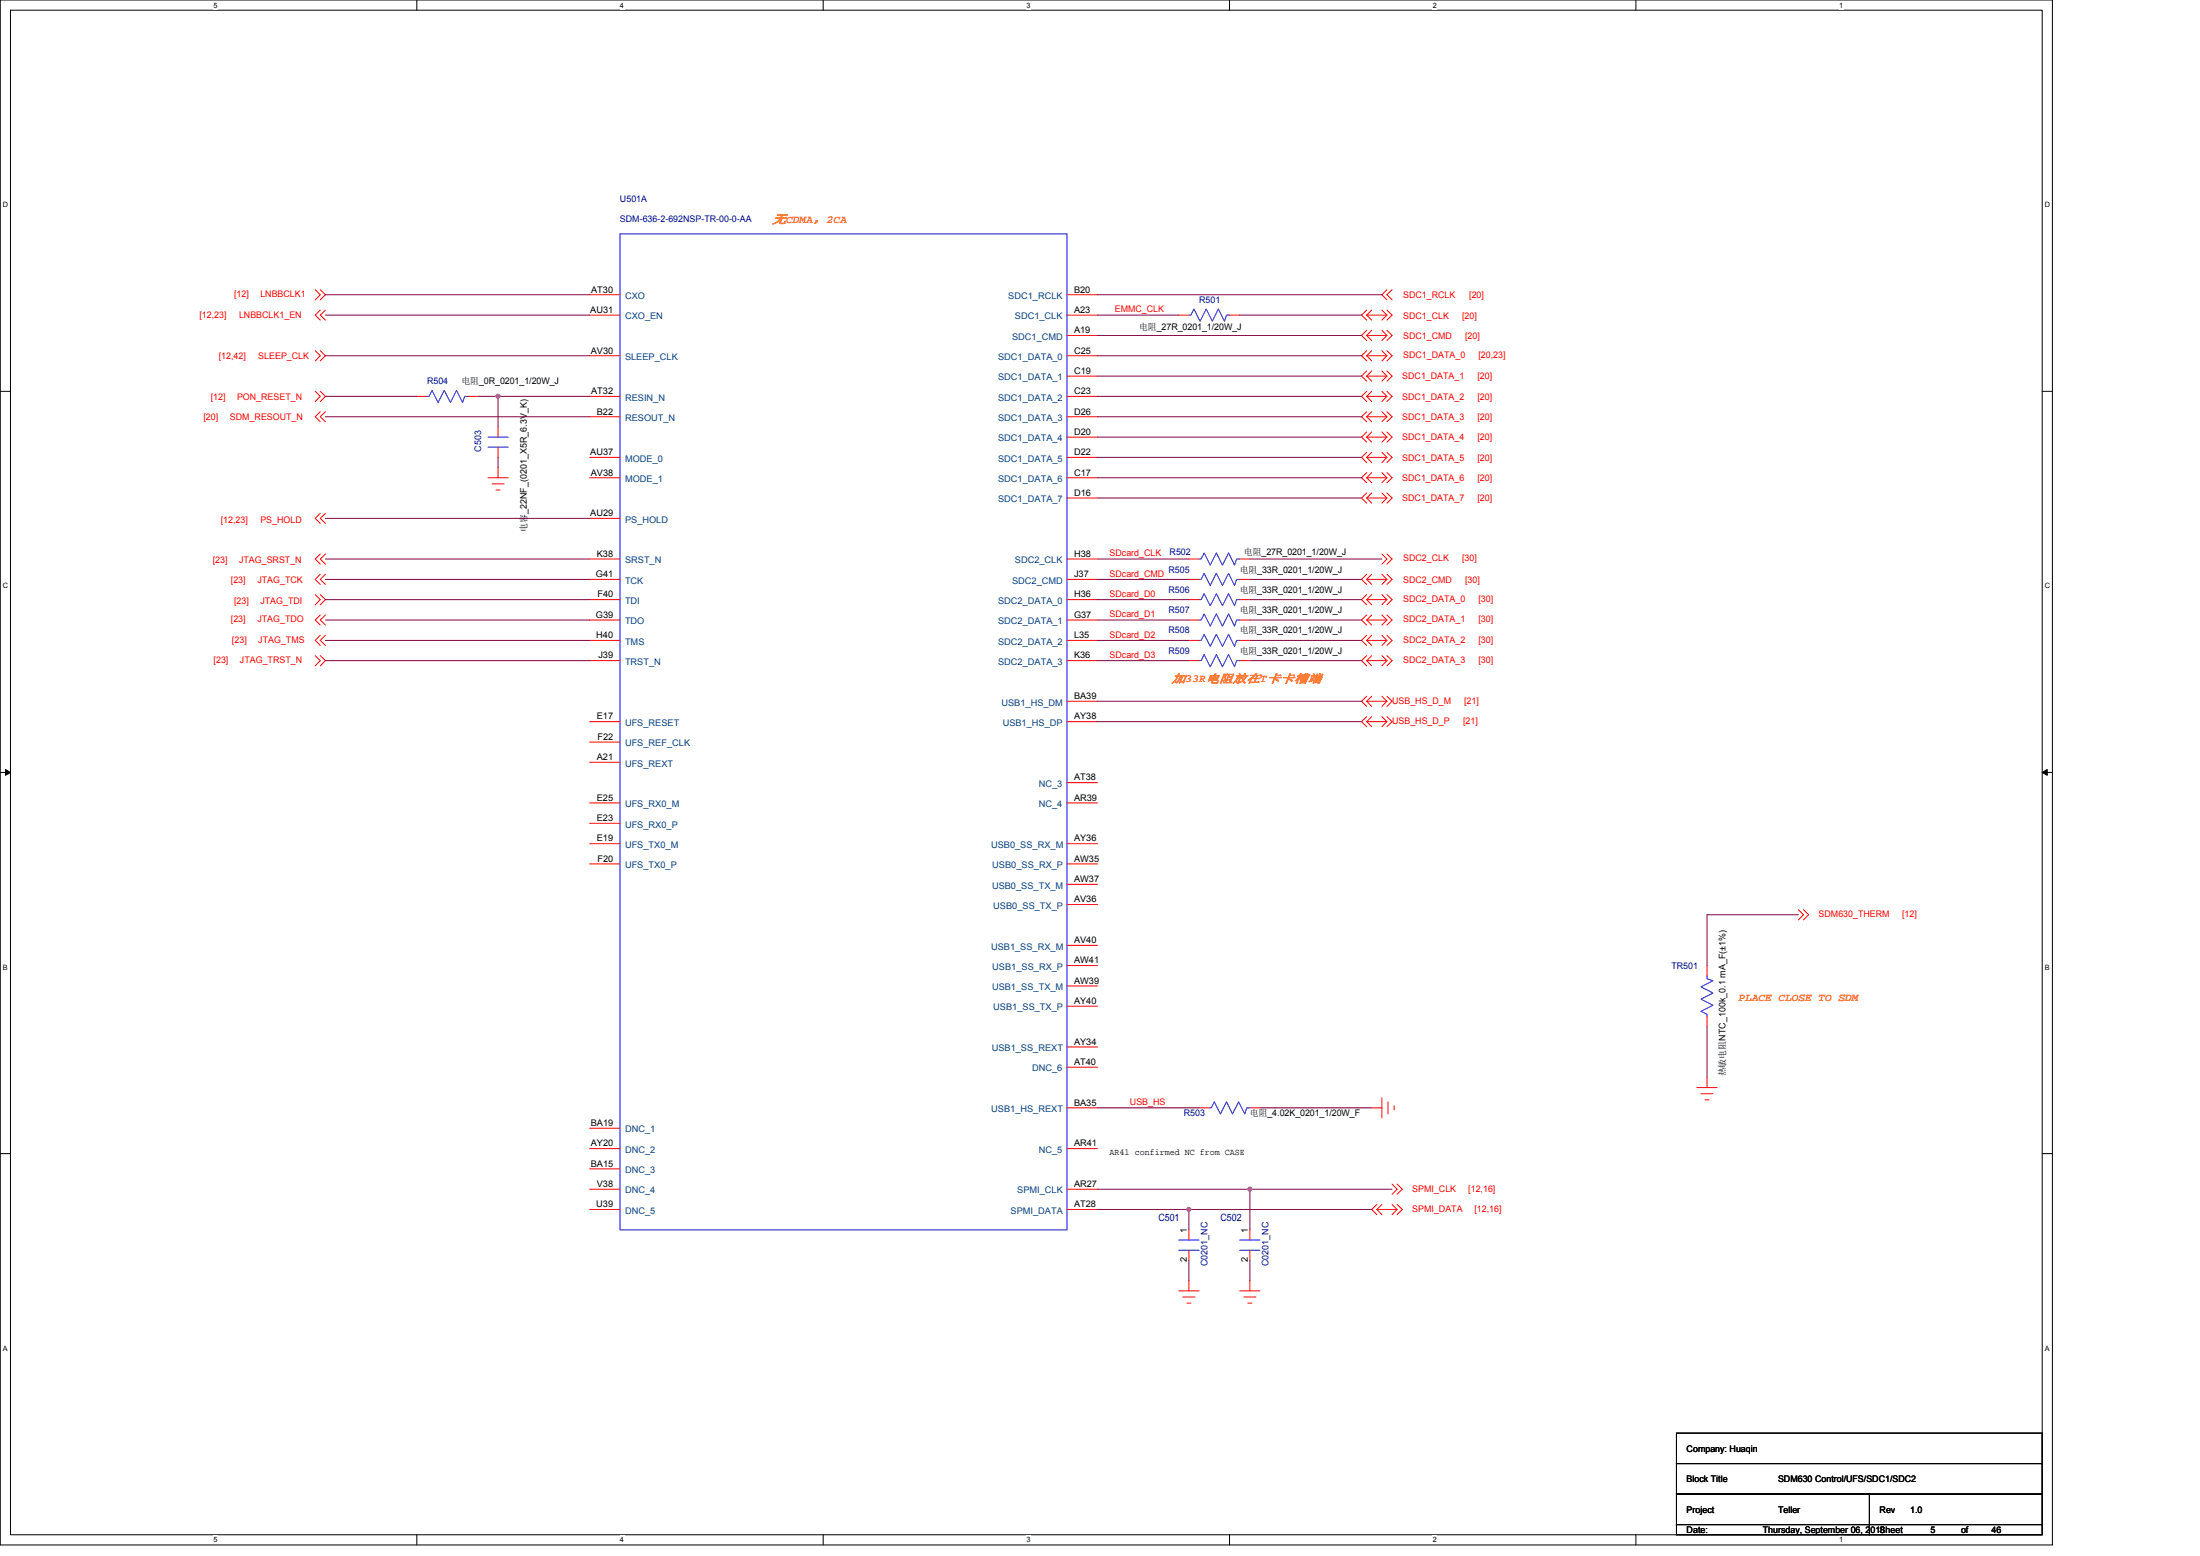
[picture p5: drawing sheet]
<svg xmlns="http://www.w3.org/2000/svg" width="297mm" height="210mm" viewBox="0 0 297 210" stroke-linecap="round" stroke-linejoin="round" font-family="sans-serif">
<path d="M0 0h277.1v208.5h-277.1zM1.4 1.4h274.3v205.7h-274.3z" fill="none" stroke="#000" stroke-width=".14"/>
<g fill="#fff">
<path d="M28.8 .1h.6v1.1h-.6z"/>
<path d="M28.8 207.3h.6v1.1h-.6z"/>
</g>
<path d="M56.3 0v1.4M56.3 207.1v1.4" fill="none" stroke="#000" stroke-width=".14"/>
<g fill="#fff">
<path d="M83.7 .1h.6v1.1h-.6z"/>
<path d="M83.7 207.3h.6v1.1h-.6z"/>
</g>
<path d="M111.1 0v1.4M111.1 207.1v1.4" fill="none" stroke="#000" stroke-width=".14"/>
<g fill="#fff">
<path d="M138.6 .1h.5v1.1h-.5z"/>
<path d="M138.6 207.3h.5v1.1h-.5z"/>
</g>
<path d="M166 0v1.4M166 207.1v1.4" fill="none" stroke="#000" stroke-width=".14"/>
<g fill="#fff">
<path d="M193.4 .1h.6v1.1h-.6z"/>
<path d="M193.4 207.3h.6v1.1h-.6z"/>
</g>
<path d="M220.9 0v1.4M220.9 207.1v1.4" fill="none" stroke="#000" stroke-width=".14"/>
<g fill="#fff">
<path d="M248.3 .1h.6v1.1h-.6z"/>
<path d="M248.3 207.3h.6v1.1h-.6z"/>
<path d="M.4 27.1h.7v1.1h-.7z"/>
<path d="M276.1 27.1h.7v1.1h-.7z"/>
<path d="M.4 78.5h.7v1.1h-.7z"/>
<path d="M276.1 78.5h.7v1.1h-.7z"/>
</g>
<path d="M0 52.8h1.4M275.7 52.8h1.4" fill="none" stroke="#000" stroke-width=".14"/>
<g fill="#fff">
<path d="M.4 130h.7v1.1h-.7z"/>
<path d="M276.1 130h.7v1.1h-.7z"/>
</g>
<path d="M0 104.2h1.4M275.7 104.2h1.4" fill="none" stroke="#000" stroke-width=".14"/>
<path d="M.7 103.8l.7 .4-.7 .4zM275.7 104.2l.7-.4v.8z" fill="#000" stroke="#000" stroke-width=".14"/>
<g fill="#fff">
<path d="M.4 181.4h.7v1.1h-.7z"/>
<path d="M276.1 181.4h.7v1.1h-.7z"/>
</g>
<path d="M0 155.7h1.4M275.7 155.7h1.4M226.4 193.4h49.3v4.1h-49.3zM226.4 197.5h49.3v4.1h-49.3zM226.4 201.6h26v4.1h-26zM226.4 205.7h26v1.4h-26zM252.4 205.7h23.3v1.4h-23.3zM252.4 201.6h23.3v4.1h-23.3z" fill="none" stroke="#000" stroke-width=".14"/>
<g fill="none" stroke="#f00" stroke-width=".14">
<path d="M42.6 39.1l.6 .7-.6 .7M43.2 39.1l.7 .7-.7 .7M79.6 39.8h4.1M144.1 39.8h4.1M187.3 39.1l-.7 .7 .7 .7M188 39.1l-.7 .7 .7 .7M42.6 47.3l.6 .7-.6 .7M42.6 52.8l.6 .7-.6 .7M43.2 41.8l-.6 .7 .6 .7M43.2 55.6l-.6 .6 .6 .7M43.2 47.3l.7 .7-.7 .7M43.2 52.8l.7 .7-.7 .7"/>
<path d="M43.9 41.8l-.7 .7 .7 .7M43.9 55.6l-.7 .6 .7 .7M56.3 53.5h1.4M63.1 53.5h1.4M67.2 57.6v1.4M79.6 42.5h4.1M79.6 48h4.1M79.6 53.5h4.1M79.6 56.2h4.1M144.1 42.5h4.1M144.1 45.3h4.1M144.1 48h4.1"/>
<path d="M144.1 50.8h4.1M144.1 53.5h4.1M144.1 56.2h4.1M144.1 59h4.1M159.1 42.5h1.4M166 42.5h1.4M184.5 48h2.8M184.5 50.8h2.8M184.5 53.5h2.8M184.5 56.2h2.8M184.5 59h2.8M184.5 45.3h2.8"/>
<path d="M184.5 42.5h2.8M184.5 48l.7 .7M184.5 50.8l.7 .6M184.5 53.5l.7 .7M184.5 56.2l.7 .7M184.5 59l.7 .7M184.5 45.3l.7 .7M184.5 42.5l.7 .7M184.5 47.3l-.7 .7 .7 .7M184.5 50.1l-.7 .7 .7 .6M184.5 52.8l-.7 .7 .7 .7M184.5 55.6l-.7 .6 .7 .7"/>
<path d="M184.5 58.3l-.7 .7 .7 .7M184.5 44.6l-.7 .7 .7 .7M184.5 41.8l-.7 .7 .7 .7M185.2 47.3l-.7 .7M185.2 50.1l-.7 .7M185.2 52.8l-.7 .7M185.2 55.6l-.7 .6M185.2 58.3l-.7 .7M185.2 44.6l-.7 .7M185.2 41.8l-.7 .7M186.6 47.3l.7 .7M186.6 50.1l.7 .7"/>
<path d="M186.6 52.8l.7 .7M186.6 55.6l.7 .6M186.6 58.3l.7 .7M186.6 44.6l.7 .7M186.6 41.8l.7 .7M187.3 47.3l.7 .7-.7 .7M187.3 50.1l.7 .7-.7 .6M187.3 52.8l.7 .7-.7 .7M187.3 55.6l.7 .6-.7 .7M187.3 58.3l.7 .7-.7 .7M187.3 44.6l.7 .7-.7 .7M187.3 41.8l.7 .7-.7 .7"/>
<path d="M187.3 48l-.7 .7M187.3 50.8l-.7 .6M187.3 53.5l-.7 .7M187.3 56.2l-.7 .7M187.3 59l-.7 .7M187.3 45.3l-.7 .7M187.3 42.5l-.7 .7M43.2 69.3l-.6 .7 .6 .6M43.2 77.5l-.6 .7 .6 .7M43.2 74.8l-.6 .6 .6 .7M43.9 69.3l-.7 .7 .7 .6M43.9 77.5l-.7 .7 .7 .7"/>
<path d="M43.9 74.8l-.7 .6 .7 .7M65.9 64.5h2.7M66.4 65.3h1.7M67 66.1h.5M67.2 63.1v1.4M67.2 60.3v1.4M79.6 61.7h4.1M79.6 64.5h4.1M79.6 70h4.1M79.6 75.4h4.1M79.6 78.2h4.1M144.1 61.7h4.1"/>
<path d="M144.1 64.5h4.1M144.1 75.4h4.1M144.1 78.2h4.1M144.1 67.2h4.1M160.5 75.4h1.4M160.5 78.2h1.4M167.4 75.4h1.4M167.4 78.2h1.4M184.5 78.2h2.8M184.5 78.2l.7 .7M184.5 77.5l-.7 .7 .7 .7M184.5 61.7h2.8"/>
<path d="M184.5 64.5h2.8M184.5 67.2h2.8M184.5 61.7l.7 .7M184.5 64.5l.7 .7M184.5 67.2l.7 .7M184.5 61l-.7 .7 .7 .7M184.5 63.8l-.7 .7 .7 .7M184.5 66.5l-.7 .7 .7 .7M185.2 77.5l-.7 .7M185.2 61l-.7 .7M185.2 63.8l-.7 .7M185.2 66.5l-.7 .7"/>
<path d="M186.6 77.5l.7 .7M186.6 74.8l.7 .6-.7 .7M186.6 61l.7 .7M186.6 63.8l.7 .7M186.6 66.5l.7 .7M187.3 77.5l.7 .7-.7 .7M187.3 78.2l-.7 .7M187.3 74.8l.7 .6-.7 .7M187.3 61l.7 .7-.7 .7M187.3 63.8l.7 .7-.7 .7M187.3 66.5l.7 .7-.7 .7M187.3 61.7l-.7 .7"/>
<path d="M187.3 64.5l-.7 .7M187.3 67.2l-.7 .7M42.6 80.2l.6 .7-.6 .7M42.6 88.5l.6 .7-.6 .7M43.2 85.7l-.6 .7 .6 .7M43.2 83l-.6 .7 .6 .6M43.2 80.2l.7 .7-.7 .7M43.2 88.5l.7 .7-.7 .7M43.9 85.7l-.7 .7 .7 .7M43.9 83l-.7 .7 .7 .6M79.6 80.9h4.1M79.6 83.7h4.1"/>
<path d="M79.6 86.4h4.1M79.6 89.2h4.1M79.6 97.4h4.1M144.1 86.4h4.1M144.1 89.2h4.1M144.1 94.6h4.1M144.1 97.4h4.1M144.1 80.9h4.1M144.1 83.7h4.1M160.5 83.7h1.4M160.5 80.9h1.4M160.5 89.2h1.4"/>
<path d="M160.5 86.4h1.4M167.4 83.7h1.4M167.4 80.9h1.4M167.4 89.2h1.4M167.4 86.4h1.4M184.5 94.6h2.8M184.5 97.4h2.8M184.5 80.9h2.8M184.5 89.2h2.8M184.5 86.4h2.8M184.5 83.7h2.8M184.5 94.6l.7 .7"/>
<path d="M184.5 97.4l.7 .7M184.5 80.9l.7 .7M184.5 89.2l.7 .7M184.5 86.4l.7 .7M184.5 83.7l.7 .6M184.5 94l-.7 .6 .7 .7M184.5 96.7l-.7 .7 .7 .7M184.5 80.2l-.7 .7 .7 .7M184.5 88.5l-.7 .7 .7 .7M184.5 85.7l-.7 .7 .7 .7M184.5 83l-.7 .7 .7 .6M185.2 94l-.7 .6"/>
<path d="M185.2 96.7l-.7 .7M185.2 80.2l-.7 .7M185.2 88.5l-.7 .7M185.2 85.7l-.7 .7M185.2 83l-.7 .7M186.6 94l.7 .6M186.6 96.7l.7 .7M186.6 80.2l.7 .7M186.6 88.5l.7 .7M186.6 85.7l.7 .7M186.6 83l.7 .7M187.3 94l.7 .6-.7 .7"/>
<path d="M187.3 96.7l.7 .7-.7 .7M187.3 80.2l.7 .7-.7 .7M187.3 88.5l.7 .7-.7 .7M187.3 85.7l.7 .7-.7 .7M187.3 83l.7 .7-.7 .6M187.3 94.6l-.7 .7M187.3 97.4l-.7 .7M187.3 80.9l-.7 .7M187.3 89.2l-.7 .7M187.3 86.4l-.7 .7M187.3 83.7l-.7 .6M79.6 100.1h4.1"/>
<path d="M79.6 102.9h4.1M79.6 108.4h4.1M79.6 111.1h4.1M79.6 113.9h4.1M79.6 116.6h4.1M144.1 119.3h4.1M144.1 113.9h4.1M144.1 116.6h4.1M144.1 108.4h4.1M144.1 105.6h4.1M144.1 122.1h4.1M144.1 130.3h4.1"/>
<path d="M144.1 127.6h4.1M144.1 133.1h4.1M144.1 135.8h4.1M230.5 137.2v1.3M230.5 130.3v1.4M242.8 122.8l.7 .6-.7 .7M243.5 122.8l.7 .6-.7 .7M79.6 152.3h4.1M79.6 155h4.1M79.6 157.7h4.1M144.1 141.3h4.1M144.1 144h4.1"/>
<path d="M144.1 149.5h4.1M144.1 155h4.1M161.9 149.5h1.4M168.8 149.5h1.3M185.2 149.5h1.4M186.6 148.1v2.8M187.4 148.7v1.6M188 159.8l.6 .7-.6 .7M188.2 149.2v.6M188.6 159.8l.7 .7-.7 .7M229.1 146.8h2.7M229.7 147.6h1.6"/>
<path d="M230.2 148.4h.6M230.5 145.4v1.4M79.6 160.5h4.1M79.6 163.2h4.1M144.1 163.2h4.1M144.1 160.5h4.1M159.1 174.2h2.8M159.7 175h1.6M160.2 175.9h.6M160.5 172.8v1.4M160.5 166v1.3M160.5 168.7v1.4"/>
<path d="M167.4 174.2h2.7M167.9 175h1.7M168.5 175.9h.5M168.8 172.8v1.4M168.8 166v1.3M168.8 168.7v1.4M185.9 163.2h2.7M185.9 163.2l.7 .7M185.9 162.5l-.7 .7 .7 .7M186.6 162.5l-.7 .7M188 162.5l.6 .7M188.6 162.5l.7 .7-.7 .7"/>
<path d="M188.6 163.2l-.6 .7"/>
</g>
<g fill="none" stroke="#00f" stroke-width=".14">
<path d="M83.7 31.6h60.4v134.4h-60.4zM57.7 53.5h.2l.4-.8 .9 1.6 .8-1.6 .8 1.6 .8-1.6 .9 1.6 .2-.8h.4M57.7 53.5h.1M63.1 53.5h.1M65.9 59h2.7M67.2 59h.1M160.5 42.5h.1M160.5 42.5h.3l.4-.8 .8 1.6 .9-1.6 .8 1.6 .8-1.6 .8 1.6 .3-.8h.4M166 42.5h.1M65.9 60.3h2.7M67.2 60.3h.1M161.9 75.4h.1"/>
<path d="M161.9 78.2h.1M161.9 75.4h.3l.4-.8 .8 1.7 .8-1.7 .9 1.7 .8-1.7 .8 1.7 .3-.9h.4M161.9 78.2h.3l.4-.8 .8 1.6 .8-1.6 .9 1.6 .8-1.6 .8 1.6 .3-.8h.4M167.4 75.4h.1M167.4 78.2h.1M161.9 83.7h.1M161.9 80.9h.1M161.9 89.2h.1M161.9 86.4h.1M161.9 83.7h.3l.4-.9 .8 1.7 .8-1.7 .9 1.7 .8-1.7 .8 1.7 .3-.8h.4M161.9 80.9h.3l.4-.8 .8 1.6 .8-1.6 .9 1.6 .8-1.6 .8 1.6 .3-.8h.4M161.9 89.2h.3l.4-.9 .8 1.7 .8-1.7 .9 1.7 .8-1.7 .8 1.7 .3-.8h.4"/>
<path d="M161.9 86.4h.3l.4-.8 .8 1.6 .8-1.6 .9 1.6 .8-1.6 .8 1.6 .3-.8h.4M167.4 83.7h.1M167.4 80.9h.1M167.4 89.2h.1M167.4 86.4h.1M230.5 131.7h.1M230.5 137.2h.1M230.5 131.7v.4l.8 .3-1.6 .8 1.6 .8-1.6 .8 1.6 .9-1.6 .8 .8 .4v.3M163.3 149.5h.1M163.3 149.5h.2l.5-.8 .8 1.6 .8-1.6 .8 1.6 .8-1.6 .9 1.6 .2-.8h.5M168.8 149.5h.1M159.1 167.3h2.8"/>
<path d="M159.1 168.7h2.8M160.5 167.3h.1M160.5 168.7h.1M167.4 167.3h2.7M167.4 168.7h2.7M168.8 167.3h.1M168.8 168.7h.1"/>
</g>
<g fill="none" stroke="#800040" stroke-width=".14">
<path d="M43.9 39.8h35.7M148.2 39.8h38.4M43.9 42.5h35.7M43.9 48h35.7M43.9 56.2h35.7M43.9 53.5h12.4M64.5 53.5h2.7M67.2 53.5v4.1M67.2 53.5h12.4M148.2 48h35.6M148.2 50.8h35.6M148.2 53.5h35.6"/>
<path d="M148.2 56.2h35.6M148.2 59h35.6M148.2 45.3h35.6M148.2 42.5h10.9M167.4 42.5h16.4M43.9 70h35.7M43.9 78.2h35.7M43.9 75.4h35.7M67.2 61.7v1.4M148.2 78.2h12.3M148.2 61.7h35.6M148.2 64.5h35.6"/>
<path d="M148.2 67.2h35.6M148.2 75.4h12.3M168.8 75.4h17.8M168.8 78.2h15M43.9 80.9h35.7M43.9 89.2h35.7M43.9 83.7h35.7M43.9 86.4h35.7M148.2 94.6h35.6M148.2 97.4h35.6M148.2 80.9h12.3M148.2 83.7h12.3"/>
<path d="M148.2 86.4h12.3M148.2 89.2h12.3M168.8 80.9h15M168.8 83.7h15M168.8 86.4h15M168.8 89.2h15M230.5 138.5v6.9M242.8 123.4h-12.3v6.9M148.2 149.5h13.7M170.1 149.5h15.1M148.2 160.5h20.6M148.2 163.2h12.3"/>
<path d="M160.5 163.2h24.7M160.5 170.1v2.7M160.5 163.2v2.8M168.8 170.1v2.7M168.8 160.5v5.5M168.8 160.5h19.2"/>
</g>
<g fill="#f0f" stroke="#f0f" stroke-width=".14">
<circle cx="160.5" cy="163.2" r=".27"/>
<circle cx="168.7" cy="160.5" r=".27"/>
<circle cx="67.2" cy="53.5" r=".27"/>
</g>
<g font-size="1.6" fill="#ff8000">
<text x="104.3" y="30.1">无CDMA，2CA</text>
<text x="158.2" y="92.1">加33R电阻放在T卡卡槽端</text>
</g>
<text font-size="1.5" fill="#ff8000" x="234.7" y="135">PLACE CLOSE TO SDM</text>
<g font-size="1.4" fill="#000080">
<text x="156.4" y="164.7">C501</text>
<text x="164.8" y="164.7">C502</text>
</g>
<g font-size="1.2" fill="#000080">
<text x="83.7" y="27.3">U501A</text>
<text x="83.7" y="29.9">SDM-636-2-692NSP-TR-00-0-AA</text>
<text x="161.9" y="40.9">R501</text>
<text x="57.7" y="51.9">R504</text>
<text x="65" y="61" transform="rotate(-90 65 61)">C503</text>
<text x="157.8" y="77.3">R505</text>
<text x="157.9" y="74.9">R502</text>
<text x="157.8" y="82.7">R507</text>
<text x="157.8" y="80">R506</text>
<text x="157.8" y="88.2">R509</text>
<text x="157.8" y="85.5">R508</text>
<text x="225.7" y="130.7">TR501</text>
<text x="159.8" y="150.6">R503</text>
<text x="163" y="170.9" transform="rotate(-90 163 170.9)">C0201_NC</text>
<text x="171.3" y="170.9" transform="rotate(-90 171.3 170.9)">C0201_NC</text>
</g>
<g font-size="1.2" fill="#f00">
<text x="31.6" y="40.1">[12]</text>
<text x="35.2" y="40.1">LNBBCLK1</text>
<text x="189.5" y="40.2">SDC1_RCLK</text>
<text x="198.4" y="40.2">[20]</text>
<text x="26.9" y="43">[12,23]</text>
<text x="32.3" y="43">LNBBCLK1_EN</text>
<text x="150.5" y="42.1">EMMC_CLK</text>
<text x="189.5" y="45.7">SDC1_CMD</text>
<text x="189.5" y="43.1">SDC1_CLK</text>
<text x="197.4" y="43.1">[20]</text>
<text x="197.8" y="45.7">[20]</text>
<text x="28.4" y="53.9">[12]</text>
<text x="29.5" y="48.5">[12,42]</text>
<text x="32" y="53.9">PON_RESET_N</text>
<text x="34.9" y="48.5">SLEEP_CLK</text>
<text x="189.3" y="51.2">SDC1_DATA_1</text>
<text x="189.3" y="53.9">SDC1_DATA_2</text>
<text x="189.5" y="48.3">SDC1_DATA_0</text>
<text x="199.5" y="51.2">[20]</text>
<text x="199.5" y="53.9">[20]</text>
<text x="199.6" y="48.3">[20,23]</text>
<text x="27.5" y="56.7">[20]</text>
<text x="31" y="56.7">SDM_RESOUT_N</text>
<text x="189.3" y="56.7">SDC1_DATA_3</text>
<text x="189.3" y="59.4">SDC1_DATA_4</text>
<text x="199.5" y="56.7">[20]</text>
<text x="199.5" y="59.4">[20]</text>
<text x="189.3" y="62.2">SDC1_DATA_5</text>
<text x="189.3" y="64.9">SDC1_DATA_6</text>
<text x="199.5" y="62.2">[20]</text>
<text x="199.5" y="64.9">[20]</text>
<text x="29.8" y="70.5">[12,23]</text>
<text x="35.2" y="70.5">PS_HOLD</text>
<text x="189.3" y="67.6">SDC1_DATA_7</text>
<text x="199.5" y="67.6">[20]</text>
<text x="28.7" y="76">[23]</text>
<text x="32.3" y="76">JTAG_SRST_N</text>
<text x="149.8" y="75.1">SDcard_CLK</text>
<text x="149.8" y="77.8">SDcard_CMD</text>
<text x="189.5" y="75.7">SDC2_CLK</text>
<text x="197.4" y="75.7">[30]</text>
<text x="31.2" y="78.6">[23]</text>
<text x="31.2" y="84">[23]</text>
<text x="31.6" y="81.5">[23]</text>
<text x="34.8" y="78.6">JTAG_TCK</text>
<text x="34.8" y="84">JTAG_TDO</text>
<text x="35.2" y="81.5">JTAG_TDI</text>
<text x="149.8" y="80.5">SDcard_D0</text>
<text x="149.8" y="83.3">SDcard_D1</text>
<text x="189.5" y="81.2">SDC2_DATA_0</text>
<text x="189.5" y="78.6">SDC2_CMD</text>
<text x="189.5" y="84">SDC2_DATA_1</text>
<text x="197.8" y="78.6">[30]</text>
<text x="199.6" y="81.2">[30]</text>
<text x="199.6" y="84">[30]</text>
<text x="28.8" y="89.5">[23]</text>
<text x="31.3" y="86.7">[23]</text>
<text x="32.4" y="89.5">JTAG_TRST_N</text>
<text x="34.9" y="86.7">JTAG_TMS</text>
<text x="149.8" y="86">SDcard_D2</text>
<text x="149.8" y="88.8">SDcard_D3</text>
<text x="189.5" y="89.5">SDC2_DATA_3</text>
<text x="189.5" y="86.7">SDC2_DATA_2</text>
<text x="199.6" y="89.5">[30]</text>
<text x="199.6" y="86.7">[30]</text>
<text x="188" y="95">USB_HS_D_M</text>
<text x="197.7" y="95">[21]</text>
<text x="188" y="97.7">USB_HS_D_P</text>
<text x="197.5" y="97.7">[21]</text>
<text x="245.6" y="123.7">SDM630_THERM</text>
<text x="256.8" y="123.7">[12]</text>
<text x="152.6" y="149.1">USB_HS</text>
<text x="190.7" y="160.9">SPMI_CLK</text>
<text x="198.2" y="160.9">[12,16]</text>
<text x="190.7" y="163.5">SPMI_DATA</text>
<text x="199.1" y="163.5">[12,16]</text>
</g>
<g font-size="1.2">
<text x="79.8" y="39.5">AT30</text>
<text x="145" y="39.5">B20</text>
<text x="79.7" y="42.2">AU31</text>
<text x="79.8" y="47.7">AV30</text>
<text x="145" y="47.7">C25</text>
<text x="145" y="42.2">A23</text>
<text x="145" y="45">A19</text>
<text x="153.8" y="44.6">电阻_27R_0201_1/20W_J</text>
<text x="62.3" y="51.9">电阻_0R_0201_1/20W_J</text>
<text x="79.8" y="53.2">AT32</text>
<text x="145" y="50.5">C19</text>
<text x="145" y="53.2">C23</text>
<text x="80.6" y="55.9">B22</text>
<text x="145" y="55.9">D26</text>
<text x="145" y="58.7">D20</text>
<text x="79.7" y="61.4">AU37</text>
<text x="79.8" y="64.2">AV38</text>
<text x="145" y="61.4">D22</text>
<text x="145" y="64.2">C17</text>
<text x="71.1" y="71.8" transform="rotate(-90 71.1 71.8)">电容_22NF_(0201_X5R_6.3V_K)</text>
<text x="79.7" y="69.7">AU29</text>
<text x="145" y="66.9">D16</text>
<text x="80.5" y="77.9">G41</text>
<text x="80.6" y="75.1">K38</text>
<text x="145" y="75.1">H38</text>
<text x="145" y="77.9">J37</text>
<text x="167.4" y="77.3">电阻_33R_0201_1/20W_J</text>
<text x="168" y="74.9">电阻_27R_0201_1/20W_J</text>
<text x="80.5" y="83.4">G39</text>
<text x="80.7" y="80.6">F40</text>
<text x="145" y="80.6">H36</text>
<text x="145" y="83.4">G37</text>
<text x="167.4" y="82.7">电阻_33R_0201_1/20W_J</text>
<text x="167.4" y="80">电阻_33R_0201_1/20W_J</text>
<text x="80.5" y="86.1">H40</text>
<text x="80.8" y="88.9">J39</text>
<text x="145" y="86.1">L35</text>
<text x="145" y="88.9">K36</text>
<text x="167.4" y="88.2">电阻_33R_0201_1/20W_J</text>
<text x="167.4" y="85.5">电阻_33R_0201_1/20W_J</text>
<text x="145" y="94.3">BA39</text>
<text x="80.6" y="97.1">E17</text>
<text x="80.7" y="99.8">F22</text>
<text x="145" y="97.1">AY38</text>
<text x="80.6" y="102.6">A21</text>
<text x="145" y="105.3">AT38</text>
<text x="80.6" y="108.1">E25</text>
<text x="80.6" y="110.8">E23</text>
<text x="80.6" y="113.6">E19</text>
<text x="145" y="113.6">AY36</text>
<text x="145" y="108.1">AR39</text>
<text x="80.7" y="116.3">F20</text>
<text x="145" y="116.3">AW35</text>
<text x="145" y="119">AW37</text>
<text x="145" y="121.8">AV36</text>
<text x="145" y="127.3">AV40</text>
<text x="145" y="130">AW41</text>
<text x="145" y="135.5">AY40</text>
<text x="145" y="132.8">AW39</text>
<text x="145" y="141">AY34</text>
<text x="145" y="143.7">AT40</text>
<text x="145" y="149.2">BA35</text>
<text x="233" y="145.3" transform="rotate(-90 233 145.3)">热敏电阻NTC_100k_0.1 mA_F(±1%)</text>
<text x="79.8" y="152">BA19</text>
<text x="79.8" y="154.7">AY20</text>
<text x="145" y="154.7">AR41</text>
<text x="149.8" y="155.8">AR41 confirmed NC from CASE</text>
<text x="168.8" y="150.6">电阻_4.02K_0201_1/20W_F</text>
<text x="79.8" y="157.4">BA15</text>
<text x="80.6" y="160.2">V38</text>
<text x="145" y="160.2">AR27</text>
<text x="80.5" y="162.9">U39</text>
<text x="145" y="162.9">AT28</text>
<text x="160.2" y="166.4" transform="rotate(-90 160.2 166.4)">1</text>
<text x="168.5" y="166.4" transform="rotate(-90 168.5 166.4)">1</text>
<text x="160.2" y="170.4" transform="rotate(-90 160.2 170.4)">2</text>
<text x="168.5" y="170.4" transform="rotate(-90 168.5 170.4)">2</text>
<text x="227.7" y="195.9">Company: Huaqin</text>
<text x="227.7" y="200">Block Title</text>
<text x="240.1" y="200">SDM630 Control/UFS/SDC1/SDC2</text>
<text x="227.7" y="204.1">Project</text>
<text x="227.7" y="206.9">Date:</text>
<text x="238" y="206.9">Thursday, September 06, 2018</text>
<text x="240.1" y="204.1">Teller</text>
<text x="253.8" y="204.1">Rev</text>
<text x="253.8" y="206.9">Sheet</text>
<text x="257.9" y="204.1">1.0</text>
<text x="260.6" y="206.9">5</text>
<text x="264.8" y="206.9">of</text>
<text x="268.9" y="206.9">46</text>
</g>
<g font-size="1.2" fill="#004080">
<text x="84.4" y="40.3">CXO</text>
<text x="136.1" y="40.3">SDC1_RCLK</text>
<text x="84.4" y="43.1">CXO_EN</text>
<text x="136.6" y="45.8">SDC1_CMD</text>
<text x="137" y="43.1">SDC1_CLK</text>
<text x="84.4" y="48.6">SLEEP_CLK</text>
<text x="134.8" y="48.6">SDC1_DATA_0</text>
<text x="134.8" y="51.3">SDC1_DATA_1</text>
<text x="84.4" y="54.1">RESIN_N</text>
<text x="84.4" y="56.8">RESOUT_N</text>
<text x="134.8" y="54.1">SDC1_DATA_2</text>
<text x="134.8" y="56.8">SDC1_DATA_3</text>
<text x="134.8" y="59.6">SDC1_DATA_4</text>
<text x="84.4" y="62.3">MODE_0</text>
<text x="84.4" y="65">MODE_1</text>
<text x="134.8" y="62.3">SDC1_DATA_5</text>
<text x="134.8" y="65">SDC1_DATA_6</text>
<text x="84.4" y="70.5">PS_HOLD</text>
<text x="134.8" y="67.8">SDC1_DATA_7</text>
<text x="84.4" y="76">SRST_N</text>
<text x="137" y="76">SDC2_CLK</text>
<text x="84.4" y="78.8">TCK</text>
<text x="84.4" y="81.5">TDI</text>
<text x="134.8" y="81.5">SDC2_DATA_0</text>
<text x="136.6" y="78.8">SDC2_CMD</text>
<text x="84.4" y="84.2">TDO</text>
<text x="84.4" y="87">TMS</text>
<text x="84.4" y="89.7">TRST_N</text>
<text x="134.8" y="87">SDC2_DATA_2</text>
<text x="134.8" y="89.7">SDC2_DATA_3</text>
<text x="134.8" y="84.2">SDC2_DATA_1</text>
<text x="135.2" y="95.2">USB1_HS_DM</text>
<text x="84.4" y="98">UFS_RESET</text>
<text x="84.4" y="100.7">UFS_REF_CLK</text>
<text x="135.4" y="98">USB1_HS_DP</text>
<text x="84.4" y="103.4">UFS_REXT</text>
<text x="140.2" y="106.2">NC_3</text>
<text x="84.4" y="108.9">UFS_RX0_M</text>
<text x="84.4" y="111.7">UFS_RX0_P</text>
<text x="140.2" y="108.9">NC_4</text>
<text x="84.4" y="114.4">UFS_TX0_M</text>
<text x="84.4" y="117.2">UFS_TX0_P</text>
<text x="133.8" y="114.4">USB0_SS_RX_M</text>
<text x="133.9" y="119.9">USB0_SS_TX_M</text>
<text x="134" y="117.2">USB0_SS_RX_P</text>
<text x="134.1" y="122.6">USB0_SS_TX_P</text>
<text x="133.8" y="128.1">USB1_SS_RX_M</text>
<text x="134" y="130.9">USB1_SS_RX_P</text>
<text x="133.9" y="133.6">USB1_SS_TX_M</text>
<text x="134.1" y="136.4">USB1_SS_TX_P</text>
<text x="133.9" y="141.9">USB1_SS_REXT</text>
<text x="139.4" y="144.6">DNC_6</text>
<text x="84.4" y="152.8">DNC_1</text>
<text x="84.4" y="155.6">DNC_2</text>
<text x="133.8" y="150.1">USB1_HS_REXT</text>
<text x="140.2" y="155.6">NC_5</text>
<text x="84.4" y="158.3">DNC_3</text>
<text x="84.4" y="161.1">DNC_4</text>
<text x="137.3" y="161.1">SPMI_CLK</text>
<text x="84.4" y="163.8">DNC_5</text>
<text x="136.4" y="163.8">SPMI_DATA</text>
</g>
<g font-size="1">
<text x="28.8" y="1">5</text>
<text x="83.7" y="1">4</text>
<text x="138.6" y="1">3</text>
<text x="193.4" y="1">2</text>
<text x="248.3" y="1">1</text>
<text x=".4" y="28">D</text>
<text x="276.1" y="28">D</text>
<text x=".4" y="79.4">C</text>
<text x="276.1" y="79.4">C</text>
<text x=".4" y="130.9">B</text>
<text x="276.1" y="130.9">B</text>
<text x=".4" y="182.3">A</text>
<text x="276.1" y="182.3">A</text>
<text x="28.8" y="208.2">5</text>
<text x="83.7" y="208.2">4</text>
<text x="138.6" y="208.2">3</text>
<text x="193.4" y="208.2">2</text>
<text x="248.3" y="208.2">1</text>
</g>
</svg>
